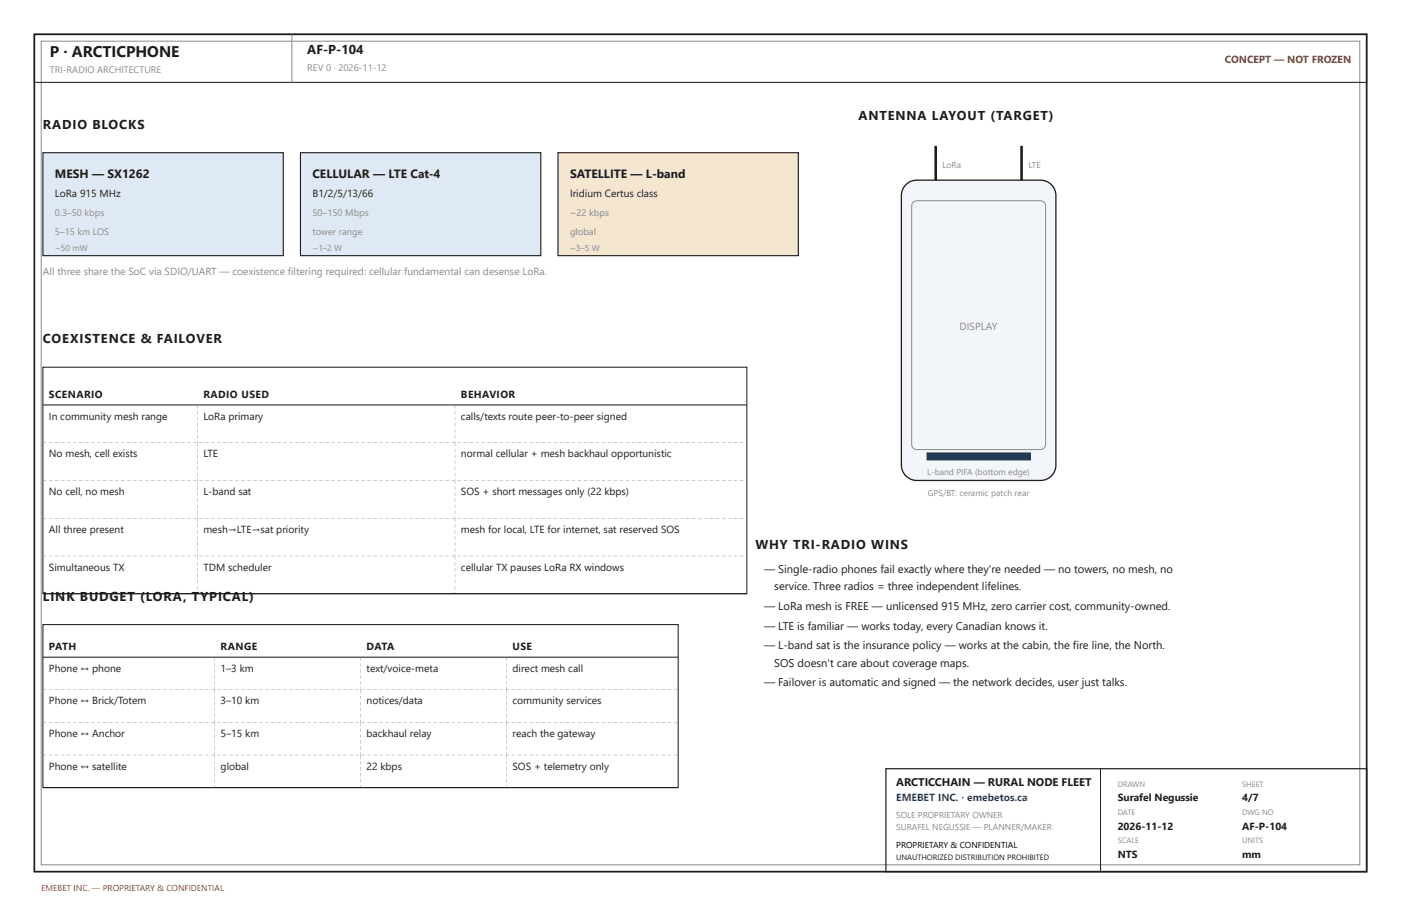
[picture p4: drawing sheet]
<svg xmlns="http://www.w3.org/2000/svg" width="432mm" height="279mm" viewBox="0 0 432 279" stroke-linecap="round" stroke-linejoin="round" font-family="sans-serif">
<path d="M10.6 10.6h410.6v258.2h-410.6z" fill="none" stroke="#1c1c1c" stroke-width=".53"/>
<path d="M12.7 12.7h406.4v254h-406.4zM90 10.6v14.8" fill="none" stroke="#8a8a8a" stroke-width=".31"/>
<path d="M10.6 10.6h410.6v14.8h-410.6z" fill="none" stroke="#1c1c1c" stroke-width=".32"/>
<path d="M13.2 47.1h74.1v31.7h-74.1z" fill="#dfe9f5"/>
<path d="M13.2 47.1h74.1v31.7h-74.1z" fill="none" stroke="#1c1c1c" stroke-width=".34"/>
<path d="M92.6 47.1h74.1v31.7h-74.1z" fill="#dfe9f5"/>
<path d="M92.6 47.1h74.1v31.7h-74.1z" fill="none" stroke="#1c1c1c" stroke-width=".34"/>
<path d="M172 47.1h74.1v31.7h-74.1z" fill="#f5e6d0"/>
<path d="M172 47.1h74.1v31.7h-74.1z" fill="none" stroke="#1c1c1c" stroke-width=".34"/>
<path d="M279.2 57l1.3-.9 1.8-.5h38.4a4.8 4.8 0 0 1 4.7 4.7v83.1a4.8 4.8 0 0 1-4.7 4.8h-38.1a4.8 4.8 0 0 1-4.8-4.8v-83.1l.4-1.8z" fill="#f2f5f9"/>
<path d="M279.2 57l1.3-.9 1.8-.5h38.4a4.8 4.8 0 0 1 4.7 4.7v83.1a4.8 4.8 0 0 1-4.7 4.8h-38.1a4.8 4.8 0 0 1-4.8-4.8v-83.1l.4-1.8z" fill="none" stroke="#1c1c1c" stroke-width=".4"/>
<path d="M281.5 62.4l1.1-.5h38.1a1.59 1.59 0 0 1 1.6 1.6v73.6a1.59 1.59 0 0 1-1.6 1.5h-38.1a1.59 1.59 0 0 1-1.6-1.5v-73.6z" fill="none" stroke="#8a8a8a" stroke-width=".31"/>
<path d="M288.4 45v10.6M314.9 45v10.6" fill="none" stroke="#1c1c1c" stroke-width=".79" stroke-linecap="butt"/>
<path d="M285.7 139.7h31.8v2.1h-31.8z" fill="#1a4f8a"/>
<path d="M285.7 139.7h31.8v2.1h-31.8z" fill="none" stroke="#1c1c1c" stroke-width=".31"/>
<path d="M13.2 113.2h217v69.9h-217zM13.2 124.9h217" fill="none" stroke="#1c1c1c" stroke-width=".32"/>
<g fill="#8a8a8a">
<path d="M60.8 124.9l.1 1zM60.8 126.7l.1 1.1zM60.8 128.6l.1 1zM60.8 130.4l.1 1.1zM60.8 132.3l.1 1zM60.8 134.1l.1 1.1zM60.8 136l.1 .5z"/>
<path d="M140.2 124.9l.1 1zM140.2 126.7l.1 1.1zM140.2 128.6l.1 1zM140.2 130.4l.1 1.1zM140.2 132.3l.1 1zM140.2 134.1l.1 1.1zM140.2 136l.1 .5z"/>
<path d="M13.2 136.5l1.1 .1zM15.1 136.5l1 .1zM16.9 136.5l1.1 .1zM18.8 136.5l1 .1zM20.6 136.5l1.1 .1zM22.5 136.5l1 .1zM24.3 136.5l1.1 .1zM26.2 136.5l1.1 .1zM28 136.5l1.1 .1zM29.9 136.5l1.1 .1zM31.7 136.5l1.1 .1zM33.6 136.5l1.1 .1zM35.5 136.5l1 .1zM37.3 136.5l1.1 .1zM39.2 136.5l1 .1zM41 136.5l1.1 .1zM42.9 136.5l1 .1zM44.7 136.5l1.1 .1zM46.6 136.5l1 .1zM48.4 136.5l1.1 .1zM50.3 136.5l1 .1zM52.1 136.5l1.1 .1zM54 136.5l1 .1zM55.8 136.5l1.1 .1zM57.7 136.5l1 .1zM59.5 136.5l1.1 .1zM61.4 136.5l1 .1zM63.2 136.5l1.1 .1zM65.1 136.5l1 .1zM66.9 136.5l1.1 .1zM68.8 136.5l1 .1zM70.6 136.5l1.1 .1zM72.5 136.5l1.1 .1zM74.3 136.5l1.1 .1zM76.2 136.5l1.1 .1zM78.1 136.5l1 .1zM79.9 136.5l1.1 .1zM81.8 136.5l1 .1zM83.6 136.5l1.1 .1zM85.5 136.5l1 .1zM87.3 136.5l1.1 .1zM89.2 136.5l1 .1zM91 136.5l1.1 .1zM92.9 136.5l1 .1zM94.7 136.5l1.1 .1zM96.6 136.5l1 .1zM98.4 136.5l1.1 .1zM100.3 136.5l1 .1zM102.1 136.5l1.1 .1zM104 136.5l1 .1zM105.8 136.5l1.1 .1zM107.7 136.5l1 .1zM109.5 136.5l1.1 .1zM111.4 136.5l1 .1zM113.2 136.5l1.1 .1zM115.1 136.5l1.1 .1zM116.9 136.5l1.1 .1zM118.8 136.5l1.1 .1zM120.6 136.5l1.1 .1zM122.5 136.5l1.1 .1zM124.4 136.5l1 .1zM126.2 136.5l1.1 .1zM128.1 136.5l1 .1zM129.9 136.5l1.1 .1zM131.8 136.5l1 .1zM133.6 136.5l1.1 .1zM135.5 136.5l1 .1zM137.3 136.5l1.1 .1zM139.2 136.5l1 .1zM141 136.5l1.1 .1zM142.9 136.5l1 .1zM144.7 136.5l1.1 .1zM146.6 136.5l1 .1zM148.4 136.5l1.1 .1zM150.3 136.5l1 .1zM152.1 136.5l1.1 .1zM154 136.5l1 .1zM155.8 136.5l1.1 .1zM157.7 136.5l1 .1zM159.5 136.5l1.1 .1zM161.4 136.5l1.1 .1zM163.2 136.5l1.1 .1zM165.1 136.5l1.1 .1zM167 136.5l1 .1zM168.8 136.5l1.1 .1zM170.7 136.5l1 .1zM172.5 136.5l1.1 .1zM174.4 136.5l1 .1zM176.2 136.5l1.1 .1zM178.1 136.5l1 .1zM179.9 136.5l1.1 .1zM181.8 136.5l1 .1zM183.6 136.5l1.1 .1zM185.5 136.5l1 .1zM187.3 136.5l1.1 .1zM189.2 136.5l1 .1zM191 136.5l1.1 .1zM192.9 136.5l1 .1zM194.7 136.5l1.1 .1zM196.6 136.5l1 .1zM198.4 136.5l1.1 .1zM200.3 136.5l1 .1zM202.1 136.5l1.1 .1zM204 136.5l1.1 .1zM205.8 136.5l1.1 .1zM207.7 136.5l1.1 .1zM209.5 136.5l1.1 .1zM211.4 136.5l1.1 .1zM213.3 136.5l1 .1zM215.1 136.5l1.1 .1zM217 136.5l1 .1zM218.8 136.5l1.1 .1zM220.7 136.5l1 .1zM222.5 136.5l1.1 .1zM224.4 136.5l1 .1zM226.2 136.5l1.1 .1zM228.1 136.5l1 .1zM229.9 136.5l.3 .1z"/>
<path d="M60.8 136.5l.1 1.1zM60.8 138.4l.1 1zM60.8 140.2l.1 1.1zM60.8 142.1l.1 1zM60.8 143.9l.1 1.1zM60.8 145.8l.1 1zM60.8 147.6l.1 .6z"/>
<path d="M140.2 136.5l.1 1.1zM140.2 138.4l.1 1zM140.2 140.2l.1 1.1zM140.2 142.1l.1 1zM140.2 143.9l.1 1.1zM140.2 145.8l.1 1zM140.2 147.6l.1 .6z"/>
<path d="M13.2 148.1l1.1 .1zM15.1 148.1l1 .1zM16.9 148.1l1.1 .1zM18.8 148.1l1 .1zM20.6 148.1l1.1 .1zM22.5 148.1l1 .1zM24.3 148.1l1.1 .1zM26.2 148.1l1.1 .1zM28 148.1l1.1 .1zM29.9 148.1l1.1 .1zM31.7 148.1l1.1 .1zM33.6 148.1l1.1 .1zM35.5 148.1l1 .1zM37.3 148.1l1.1 .1zM39.2 148.1l1 .1zM41 148.1l1.1 .1zM42.9 148.1l1 .1zM44.7 148.1l1.1 .1zM46.6 148.1l1 .1zM48.4 148.1l1.1 .1zM50.3 148.1l1 .1zM52.1 148.1l1.1 .1zM54 148.1l1 .1zM55.8 148.1l1.1 .1zM57.7 148.1l1 .1zM59.5 148.1l1.1 .1zM61.4 148.1l1 .1zM63.2 148.1l1.1 .1zM65.1 148.1l1 .1zM66.9 148.1l1.1 .1zM68.8 148.1l1 .1zM70.6 148.1l1.1 .1zM72.5 148.1l1.1 .1zM74.3 148.1l1.1 .1zM76.2 148.1l1.1 .1zM78.1 148.1l1 .1zM79.9 148.1l1.1 .1zM81.8 148.1l1 .1zM83.6 148.1l1.1 .1zM85.5 148.1l1 .1zM87.3 148.1l1.1 .1zM89.2 148.1l1 .1zM91 148.1l1.1 .1zM92.9 148.1l1 .1zM94.7 148.1l1.1 .1zM96.6 148.1l1 .1zM98.4 148.1l1.1 .1zM100.3 148.1l1 .1zM102.1 148.1l1.1 .1zM104 148.1l1 .1zM105.8 148.1l1.1 .1zM107.7 148.1l1 .1zM109.5 148.1l1.1 .1zM111.4 148.1l1 .1zM113.2 148.1l1.1 .1zM115.1 148.1l1.1 .1zM116.9 148.1l1.1 .1zM118.8 148.1l1.1 .1zM120.6 148.1l1.1 .1zM122.5 148.1l1.1 .1zM124.4 148.1l1 .1zM126.2 148.1l1.1 .1zM128.1 148.1l1 .1zM129.9 148.1l1.1 .1zM131.8 148.1l1 .1zM133.6 148.1l1.1 .1zM135.5 148.1l1 .1zM137.3 148.1l1.1 .1zM139.2 148.1l1 .1zM141 148.1l1.1 .1zM142.9 148.1l1 .1zM144.7 148.1l1.1 .1zM146.6 148.1l1 .1zM148.4 148.1l1.1 .1zM150.3 148.1l1 .1zM152.1 148.1l1.1 .1zM154 148.1l1 .1zM155.8 148.1l1.1 .1zM157.7 148.1l1 .1zM159.5 148.1l1.1 .1zM161.4 148.1l1.1 .1zM163.2 148.1l1.1 .1zM165.1 148.1l1.1 .1zM167 148.1l1 .1zM168.8 148.1l1.1 .1zM170.7 148.1l1 .1zM172.5 148.1l1.1 .1zM174.4 148.1l1 .1zM176.2 148.1l1.1 .1zM178.1 148.1l1 .1zM179.9 148.1l1.1 .1zM181.8 148.1l1 .1zM183.6 148.1l1.1 .1zM185.5 148.1l1 .1zM187.3 148.1l1.1 .1zM189.2 148.1l1 .1zM191 148.1l1.1 .1zM192.9 148.1l1 .1zM194.7 148.1l1.1 .1zM196.6 148.1l1 .1zM198.4 148.1l1.1 .1zM200.3 148.1l1 .1zM202.1 148.1l1.1 .1zM204 148.1l1.1 .1zM205.8 148.1l1.1 .1zM207.7 148.1l1.1 .1zM209.5 148.1l1.1 .1zM211.4 148.1l1.1 .1zM213.3 148.1l1 .1zM215.1 148.1l1.1 .1zM217 148.1l1 .1zM218.8 148.1l1.1 .1zM220.7 148.1l1 .1zM222.5 148.1l1.1 .1zM224.4 148.1l1 .1zM226.2 148.1l1.1 .1zM228.1 148.1l1 .1zM229.9 148.1l.3 .1z"/>
<path d="M60.8 148.2l.1 1zM60.8 150l.1 1.1zM60.8 151.9l.1 1zM60.8 153.7l.1 1.1zM60.8 155.6l.1 1zM60.8 157.4l.1 1.1zM60.8 159.3l.1 .5z"/>
<path d="M140.2 148.2l.1 1zM140.2 150l.1 1.1zM140.2 151.9l.1 1zM140.2 153.7l.1 1.1zM140.2 155.6l.1 1zM140.2 157.4l.1 1.1zM140.2 159.3l.1 .5z"/>
<path d="M13.2 159.7l1.1 .2zM15.1 159.7l1 .2zM16.9 159.7l1.1 .2zM18.8 159.7l1 .2zM20.6 159.7l1.1 .2zM22.5 159.7l1 .2zM24.3 159.7l1.1 .2zM26.2 159.7l1.1 .2zM28 159.7l1.1 .2zM29.9 159.7l1.1 .2zM31.7 159.7l1.1 .2zM33.6 159.7l1.1 .2zM35.5 159.7l1 .2zM37.3 159.7l1.1 .2zM39.2 159.7l1 .2zM41 159.7l1.1 .2zM42.9 159.7l1 .2zM44.7 159.7l1.1 .2zM46.6 159.7l1 .2zM48.4 159.7l1.1 .2zM50.3 159.7l1 .2zM52.1 159.7l1.1 .2zM54 159.7l1 .2zM55.8 159.7l1.1 .2zM57.7 159.7l1 .2zM59.5 159.7l1.1 .2zM61.4 159.7l1 .2zM63.2 159.7l1.1 .2zM65.1 159.7l1 .2zM66.9 159.7l1.1 .2zM68.8 159.7l1 .2zM70.6 159.7l1.1 .2zM72.5 159.7l1.1 .2zM74.3 159.7l1.1 .2zM76.2 159.7l1.1 .2zM78.1 159.7l1 .2zM79.9 159.7l1.1 .2zM81.8 159.7l1 .2zM83.6 159.7l1.1 .2zM85.5 159.7l1 .2zM87.3 159.7l1.1 .2zM89.2 159.7l1 .2zM91 159.7l1.1 .2zM92.9 159.7l1 .2zM94.7 159.7l1.1 .2zM96.6 159.7l1 .2zM98.4 159.7l1.1 .2zM100.3 159.7l1 .2zM102.1 159.7l1.1 .2zM104 159.7l1 .2zM105.8 159.7l1.1 .2zM107.7 159.7l1 .2zM109.5 159.7l1.1 .2zM111.4 159.7l1 .2zM113.2 159.7l1.1 .2zM115.1 159.7l1.1 .2zM116.9 159.7l1.1 .2zM118.8 159.7l1.1 .2zM120.6 159.7l1.1 .2zM122.5 159.7l1.1 .2zM124.4 159.7l1 .2zM126.2 159.7l1.1 .2zM128.1 159.7l1 .2zM129.9 159.7l1.1 .2zM131.8 159.7l1 .2zM133.6 159.7l1.1 .2zM135.5 159.7l1 .2zM137.3 159.7l1.1 .2zM139.2 159.7l1 .2zM141 159.7l1.1 .2zM142.9 159.7l1 .2zM144.7 159.7l1.1 .2zM146.6 159.7l1 .2zM148.4 159.7l1.1 .2zM150.3 159.7l1 .2zM152.1 159.7l1.1 .2zM154 159.7l1 .2zM155.8 159.7l1.1 .2zM157.7 159.7l1 .2zM159.5 159.7l1.1 .2zM161.4 159.7l1.1 .2zM163.2 159.7l1.1 .2zM165.1 159.7l1.1 .2zM167 159.7l1 .2zM168.8 159.7l1.1 .2zM170.7 159.7l1 .2zM172.5 159.7l1.1 .2zM174.4 159.7l1 .2zM176.2 159.7l1.1 .2zM178.1 159.7l1 .2zM179.9 159.7l1.1 .2zM181.8 159.7l1 .2zM183.6 159.7l1.1 .2zM185.5 159.7l1 .2zM187.3 159.7l1.1 .2zM189.2 159.7l1 .2zM191 159.7l1.1 .2zM192.9 159.7l1 .2zM194.7 159.7l1.1 .2zM196.6 159.7l1 .2zM198.4 159.7l1.1 .2zM200.3 159.7l1 .2zM202.1 159.7l1.1 .2zM204 159.7l1.1 .2zM205.8 159.7l1.1 .2zM207.7 159.7l1.1 .2zM209.5 159.7l1.1 .2zM211.4 159.7l1.1 .2zM213.3 159.7l1 .2zM215.1 159.7l1.1 .2zM217 159.7l1 .2zM218.8 159.7l1.1 .2zM220.7 159.7l1 .2zM222.5 159.7l1.1 .2zM224.4 159.7l1 .2zM226.2 159.7l1.1 .2zM228.1 159.7l1 .2zM229.9 159.7l.3 .2z"/>
<path d="M60.8 159.8l.1 1.1zM60.8 161.7l.1 1zM60.8 163.5l.1 1.1zM60.8 165.4l.1 1zM60.8 167.2l.1 1.1zM60.8 169.1l.1 1zM60.8 170.9l.1 .5z"/>
<path d="M140.2 159.8l.1 1.1zM140.2 161.7l.1 1zM140.2 163.5l.1 1.1zM140.2 165.4l.1 1zM140.2 167.2l.1 1.1zM140.2 169.1l.1 1zM140.2 170.9l.1 .5z"/>
<path d="M13.2 171.4l1.1 .1zM15.1 171.4l1 .1zM16.9 171.4l1.1 .1zM18.8 171.4l1 .1zM20.6 171.4l1.1 .1zM22.5 171.4l1 .1zM24.3 171.4l1.1 .1zM26.2 171.4l1.1 .1zM28 171.4l1.1 .1zM29.9 171.4l1.1 .1zM31.7 171.4l1.1 .1zM33.6 171.4l1.1 .1zM35.5 171.4l1 .1zM37.3 171.4l1.1 .1zM39.2 171.4l1 .1zM41 171.4l1.1 .1zM42.9 171.4l1 .1zM44.7 171.4l1.1 .1zM46.6 171.4l1 .1zM48.4 171.4l1.1 .1zM50.3 171.4l1 .1zM52.1 171.4l1.1 .1zM54 171.4l1 .1zM55.8 171.4l1.1 .1zM57.7 171.4l1 .1zM59.5 171.4l1.1 .1zM61.4 171.4l1 .1zM63.2 171.4l1.1 .1zM65.1 171.4l1 .1zM66.9 171.4l1.1 .1zM68.8 171.4l1 .1zM70.6 171.4l1.1 .1zM72.5 171.4l1.1 .1zM74.3 171.4l1.1 .1zM76.2 171.4l1.1 .1zM78.1 171.4l1 .1zM79.9 171.4l1.1 .1zM81.8 171.4l1 .1zM83.6 171.4l1.1 .1zM85.5 171.4l1 .1zM87.3 171.4l1.1 .1zM89.2 171.4l1 .1zM91 171.4l1.1 .1zM92.9 171.4l1 .1zM94.7 171.4l1.1 .1zM96.6 171.4l1 .1zM98.4 171.4l1.1 .1zM100.3 171.4l1 .1zM102.1 171.4l1.1 .1zM104 171.4l1 .1zM105.8 171.4l1.1 .1zM107.7 171.4l1 .1zM109.5 171.4l1.1 .1zM111.4 171.4l1 .1zM113.2 171.4l1.1 .1zM115.1 171.4l1.1 .1zM116.9 171.4l1.1 .1zM118.8 171.4l1.1 .1zM120.6 171.4l1.1 .1zM122.5 171.4l1.1 .1zM124.4 171.4l1 .1zM126.2 171.4l1.1 .1zM128.1 171.4l1 .1zM129.9 171.4l1.1 .1zM131.8 171.4l1 .1zM133.6 171.4l1.1 .1zM135.5 171.4l1 .1zM137.3 171.4l1.1 .1zM139.2 171.4l1 .1zM141 171.4l1.1 .1zM142.9 171.4l1 .1zM144.7 171.4l1.1 .1zM146.6 171.4l1 .1zM148.4 171.4l1.1 .1zM150.3 171.4l1 .1zM152.1 171.4l1.1 .1zM154 171.4l1 .1zM155.8 171.4l1.1 .1zM157.7 171.4l1 .1zM159.5 171.4l1.1 .1zM161.4 171.4l1.1 .1zM163.2 171.4l1.1 .1zM165.1 171.4l1.1 .1zM167 171.4l1 .1zM168.8 171.4l1.1 .1zM170.7 171.4l1 .1zM172.5 171.4l1.1 .1zM174.4 171.4l1 .1zM176.2 171.4l1.1 .1zM178.1 171.4l1 .1zM179.9 171.4l1.1 .1zM181.8 171.4l1 .1zM183.6 171.4l1.1 .1zM185.5 171.4l1 .1zM187.3 171.4l1.1 .1zM189.2 171.4l1 .1zM191 171.4l1.1 .1zM192.9 171.4l1 .1zM194.7 171.4l1.1 .1zM196.6 171.4l1 .1zM198.4 171.4l1.1 .1zM200.3 171.4l1 .1zM202.1 171.4l1.1 .1zM204 171.4l1.1 .1zM205.8 171.4l1.1 .1zM207.7 171.4l1.1 .1zM209.5 171.4l1.1 .1zM211.4 171.4l1.1 .1zM213.3 171.4l1 .1zM215.1 171.4l1.1 .1zM217 171.4l1 .1zM218.8 171.4l1.1 .1zM220.7 171.4l1 .1zM222.5 171.4l1.1 .1zM224.4 171.4l1 .1zM226.2 171.4l1.1 .1zM228.1 171.4l1 .1zM229.9 171.4l.3 .1z"/>
<path d="M60.8 171.4l.1 1.1zM60.8 173.3l.1 1.1zM60.8 175.2l.1 1zM60.8 177l.1 1.1zM60.8 178.9l.1 1zM60.8 180.7l.1 1.1zM60.8 182.6l.1 .5z"/>
<path d="M140.2 171.4l.1 1.1zM140.2 173.3l.1 1.1zM140.2 175.2l.1 1zM140.2 177l.1 1.1zM140.2 178.9l.1 1zM140.2 180.7l.1 1.1zM140.2 182.6l.1 .5z"/>
<path d="M13.2 183l1.1 .2zM15.1 183l1 .2zM16.9 183l1.1 .2zM18.8 183l1 .2zM20.6 183l1.1 .2zM22.5 183l1 .2zM24.3 183l1.1 .2zM26.2 183l1.1 .2zM28 183l1.1 .2zM29.9 183l1.1 .2zM31.7 183l1.1 .2zM33.6 183l1.1 .2zM35.5 183l1 .2zM37.3 183l1.1 .2zM39.2 183l1 .2zM41 183l1.1 .2zM42.9 183l1 .2zM44.7 183l1.1 .2zM46.6 183l1 .2zM48.4 183l1.1 .2zM50.3 183l1 .2zM52.1 183l1.1 .2zM54 183l1 .2zM55.8 183l1.1 .2zM57.7 183l1 .2zM59.5 183l1.1 .2zM61.4 183l1 .2zM63.2 183l1.1 .2zM65.1 183l1 .2zM66.9 183l1.1 .2zM68.8 183l1 .2zM70.6 183l1.1 .2zM72.5 183l1.1 .2zM74.3 183l1.1 .2zM76.2 183l1.1 .2zM78.1 183l1 .2zM79.9 183l1.1 .2zM81.8 183l1 .2zM83.6 183l1.1 .2zM85.5 183l1 .2zM87.3 183l1.1 .2zM89.2 183l1 .2zM91 183l1.1 .2zM92.9 183l1 .2zM94.7 183l1.1 .2zM96.6 183l1 .2zM98.4 183l1.1 .2zM100.3 183l1 .2zM102.1 183l1.1 .2zM104 183l1 .2zM105.8 183l1.1 .2zM107.7 183l1 .2zM109.5 183l1.1 .2zM111.4 183l1 .2zM113.2 183l1.1 .2zM115.1 183l1.1 .2zM116.9 183l1.1 .2zM118.8 183l1.1 .2zM120.6 183l1.1 .2zM122.5 183l1.1 .2zM124.4 183l1 .2zM126.2 183l1.1 .2zM128.1 183l1 .2zM129.9 183l1.1 .2zM131.8 183l1 .2zM133.6 183l1.1 .2zM135.5 183l1 .2zM137.3 183l1.1 .2zM139.2 183l1 .2zM141 183l1.1 .2zM142.9 183l1 .2zM144.7 183l1.1 .2zM146.6 183l1 .2zM148.4 183l1.1 .2zM150.3 183l1 .2zM152.1 183l1.1 .2zM154 183l1 .2zM155.8 183l1.1 .2zM157.7 183l1 .2zM159.5 183l1.1 .2zM161.4 183l1.1 .2zM163.2 183l1.1 .2zM165.1 183l1.1 .2zM167 183l1 .2zM168.8 183l1.1 .2zM170.7 183l1 .2zM172.5 183l1.1 .2zM174.4 183l1 .2zM176.2 183l1.1 .2zM178.1 183l1 .2zM179.9 183l1.1 .2zM181.8 183l1 .2zM183.6 183l1.1 .2zM185.5 183l1 .2zM187.3 183l1.1 .2zM189.2 183l1 .2zM191 183l1.1 .2zM192.9 183l1 .2zM194.7 183l1.1 .2zM196.6 183l1 .2zM198.4 183l1.1 .2zM200.3 183l1 .2zM202.1 183l1.1 .2zM204 183l1.1 .2zM205.8 183l1.1 .2zM207.7 183l1.1 .2zM209.5 183l1.1 .2zM211.4 183l1.1 .2zM213.3 183l1 .2zM215.1 183l1.1 .2zM217 183l1 .2zM218.8 183l1.1 .2zM220.7 183l1 .2zM222.5 183l1.1 .2zM224.4 183l1 .2zM226.2 183l1.1 .2zM228.1 183l1 .2zM229.9 183l.3 .2z"/>
</g>
<path d="M13.2 192.6h195.8v50.3h-195.8zM13.2 183.1h217M13.2 202.7h195.8" fill="none" stroke="#1c1c1c" stroke-width=".32"/>
<g fill="#8a8a8a">
<path d="M66.1 202.7l.1 1zM66.1 204.5l.1 1.1zM66.1 206.4l.1 1zM66.1 208.2l.1 1.1zM66.1 210.1l.1 1zM66.1 211.9l.1 .8z"/>
<path d="M111.1 202.7l.1 1zM111.1 204.5l.1 1.1zM111.1 206.4l.1 1zM111.1 208.2l.1 1.1zM111.1 210.1l.1 1zM111.1 211.9l.1 .8z"/>
<path d="M156 202.7l.2 1zM156 204.5l.2 1.1zM156 206.4l.2 1zM156 208.2l.2 1.1zM156 210.1l.2 1zM156 211.9l.2 .8z"/>
<path d="M13.2 212.7l1.1 .1zM15.1 212.7l1 .1zM16.9 212.7l1.1 .1zM18.8 212.7l1 .1zM20.6 212.7l1.1 .1zM22.5 212.7l1 .1zM24.3 212.7l1.1 .1zM26.2 212.7l1.1 .1zM28 212.7l1.1 .1zM29.9 212.7l1.1 .1zM31.7 212.7l1.1 .1zM33.6 212.7l1.1 .1zM35.5 212.7l1 .1zM37.3 212.7l1.1 .1zM39.2 212.7l1 .1zM41 212.7l1.1 .1zM42.9 212.7l1 .1zM44.7 212.7l1.1 .1zM46.6 212.7l1 .1zM48.4 212.7l1.1 .1zM50.3 212.7l1 .1zM52.1 212.7l1.1 .1zM54 212.7l1 .1zM55.8 212.7l1.1 .1zM57.7 212.7l1 .1zM59.5 212.7l1.1 .1zM61.4 212.7l1 .1zM63.2 212.7l1.1 .1zM65.1 212.7l1 .1zM66.9 212.7l1.1 .1zM68.8 212.7l1 .1zM70.6 212.7l1.1 .1zM72.5 212.7l1.1 .1zM74.3 212.7l1.1 .1zM76.2 212.7l1.1 .1zM78.1 212.7l1 .1zM79.9 212.7l1.1 .1zM81.8 212.7l1 .1zM83.6 212.7l1.1 .1zM85.5 212.7l1 .1zM87.3 212.7l1.1 .1zM89.2 212.7l1 .1zM91 212.7l1.1 .1zM92.9 212.7l1 .1zM94.7 212.7l1.1 .1zM96.6 212.7l1 .1zM98.4 212.7l1.1 .1zM100.3 212.7l1 .1zM102.1 212.7l1.1 .1zM104 212.7l1 .1zM105.8 212.7l1.1 .1zM107.7 212.7l1 .1zM109.5 212.7l1.1 .1zM111.4 212.7l1 .1zM113.2 212.7l1.1 .1zM115.1 212.7l1.1 .1zM116.9 212.7l1.1 .1zM118.8 212.7l1.1 .1zM120.6 212.7l1.1 .1zM122.5 212.7l1.1 .1zM124.4 212.7l1 .1zM126.2 212.7l1.1 .1zM128.1 212.7l1 .1zM129.9 212.7l1.1 .1zM131.8 212.7l1 .1zM133.6 212.7l1.1 .1zM135.5 212.7l1 .1zM137.3 212.7l1.1 .1zM139.2 212.7l1 .1zM141 212.7l1.1 .1zM142.9 212.7l1 .1zM144.7 212.7l1.1 .1zM146.6 212.7l1 .1zM148.4 212.7l1.1 .1zM150.3 212.7l1 .1zM152.1 212.7l1.1 .1zM154 212.7l1 .1zM155.8 212.7l1.1 .1zM157.7 212.7l1 .1zM159.5 212.7l1.1 .1zM161.4 212.7l1.1 .1zM163.2 212.7l1.1 .1zM165.1 212.7l1.1 .1zM167 212.7l1 .1zM168.8 212.7l1.1 .1zM170.7 212.7l1 .1zM172.5 212.7l1.1 .1zM174.4 212.7l1 .1zM176.2 212.7l1.1 .1zM178.1 212.7l1 .1zM179.9 212.7l1.1 .1zM181.8 212.7l1 .1zM183.6 212.7l1.1 .1zM185.5 212.7l1 .1zM187.3 212.7l1.1 .1zM189.2 212.7l1 .1zM191 212.7l1.1 .1zM192.9 212.7l1 .1zM194.7 212.7l1.1 .1zM196.6 212.7l1 .1zM198.4 212.7l1.1 .1zM200.3 212.7l1 .1zM202.1 212.7l1.1 .1zM204 212.7l1.1 .1zM205.8 212.7l1.1 .1zM207.7 212.7l1.1 .1z"/>
<path d="M66.1 212.7l.1 1.1zM66.1 214.6l.1 1zM66.1 216.4l.1 1.1zM66.1 218.3l.1 1zM66.1 220.1l.1 1.1zM66.1 222l.1 .8z"/>
<path d="M111.1 212.7l.1 1.1zM111.1 214.6l.1 1zM111.1 216.4l.1 1.1zM111.1 218.3l.1 1zM111.1 220.1l.1 1.1zM111.1 222l.1 .8z"/>
<path d="M156 212.7l.2 1.1zM156 214.6l.2 1zM156 216.4l.2 1.1zM156 218.3l.2 1zM156 220.1l.2 1.1zM156 222l.2 .8z"/>
<path d="M13.2 222.7l1.1 .1zM15.1 222.7l1 .1zM16.9 222.7l1.1 .1zM18.8 222.7l1 .1zM20.6 222.7l1.1 .1zM22.5 222.7l1 .1zM24.3 222.7l1.1 .1zM26.2 222.7l1.1 .1zM28 222.7l1.1 .1zM29.9 222.7l1.1 .1zM31.7 222.7l1.1 .1zM33.6 222.7l1.1 .1zM35.5 222.7l1 .1zM37.3 222.7l1.1 .1zM39.2 222.7l1 .1zM41 222.7l1.1 .1zM42.9 222.7l1 .1zM44.7 222.7l1.1 .1zM46.6 222.7l1 .1zM48.4 222.7l1.1 .1zM50.3 222.7l1 .1zM52.1 222.7l1.1 .1zM54 222.7l1 .1zM55.8 222.7l1.1 .1zM57.7 222.7l1 .1zM59.5 222.7l1.1 .1zM61.4 222.7l1 .1zM63.2 222.7l1.1 .1zM65.1 222.7l1 .1zM66.9 222.7l1.1 .1zM68.8 222.7l1 .1zM70.6 222.7l1.1 .1zM72.5 222.7l1.1 .1zM74.3 222.7l1.1 .1zM76.2 222.7l1.1 .1zM78.1 222.7l1 .1zM79.9 222.7l1.1 .1zM81.8 222.7l1 .1zM83.6 222.7l1.1 .1zM85.5 222.7l1 .1zM87.3 222.7l1.1 .1zM89.2 222.7l1 .1zM91 222.7l1.1 .1zM92.9 222.7l1 .1zM94.7 222.7l1.1 .1zM96.6 222.7l1 .1zM98.4 222.7l1.1 .1zM100.3 222.7l1 .1zM102.1 222.7l1.1 .1zM104 222.7l1 .1zM105.8 222.7l1.1 .1zM107.7 222.7l1 .1zM109.5 222.7l1.1 .1zM111.4 222.7l1 .1zM113.2 222.7l1.1 .1zM115.1 222.7l1.1 .1zM116.9 222.7l1.1 .1zM118.8 222.7l1.1 .1zM120.6 222.7l1.1 .1zM122.5 222.7l1.1 .1zM124.4 222.7l1 .1zM126.2 222.7l1.1 .1zM128.1 222.7l1 .1zM129.9 222.7l1.1 .1zM131.8 222.7l1 .1zM133.6 222.7l1.1 .1zM135.5 222.7l1 .1zM137.3 222.7l1.1 .1zM139.2 222.7l1 .1zM141 222.7l1.1 .1zM142.9 222.7l1 .1zM144.7 222.7l1.1 .1zM146.6 222.7l1 .1zM148.4 222.7l1.1 .1zM150.3 222.7l1 .1zM152.1 222.7l1.1 .1zM154 222.7l1 .1zM155.8 222.7l1.1 .1zM157.7 222.7l1 .1zM159.5 222.7l1.1 .1zM161.4 222.7l1.1 .1zM163.2 222.7l1.1 .1zM165.1 222.7l1.1 .1zM167 222.7l1 .1zM168.8 222.7l1.1 .1zM170.7 222.7l1 .1zM172.5 222.7l1.1 .1zM174.4 222.7l1 .1zM176.2 222.7l1.1 .1zM178.1 222.7l1 .1zM179.9 222.7l1.1 .1zM181.8 222.7l1 .1zM183.6 222.7l1.1 .1zM185.5 222.7l1 .1zM187.3 222.7l1.1 .1zM189.2 222.7l1 .1zM191 222.7l1.1 .1zM192.9 222.7l1 .1zM194.7 222.7l1.1 .1zM196.6 222.7l1 .1zM198.4 222.7l1.1 .1zM200.3 222.7l1 .1zM202.1 222.7l1.1 .1zM204 222.7l1.1 .1zM205.8 222.7l1.1 .1zM207.7 222.7l1.1 .1z"/>
<path d="M66.1 222.8l.1 1zM66.1 224.6l.1 1.1zM66.1 226.5l.1 1zM66.1 228.3l.1 1.1zM66.1 230.2l.1 1zM66.1 232l.1 .8z"/>
<path d="M111.1 222.8l.1 1zM111.1 224.6l.1 1.1zM111.1 226.5l.1 1zM111.1 228.3l.1 1.1zM111.1 230.2l.1 1zM111.1 232l.1 .8z"/>
<path d="M156 222.8l.2 1zM156 224.6l.2 1.1zM156 226.5l.2 1zM156 228.3l.2 1.1zM156 230.2l.2 1zM156 232l.2 .8z"/>
<path d="M13.2 232.8l1.1 .1zM15.1 232.8l1 .1zM16.9 232.8l1.1 .1zM18.8 232.8l1 .1zM20.6 232.8l1.1 .1zM22.5 232.8l1 .1zM24.3 232.8l1.1 .1zM26.2 232.8l1.1 .1zM28 232.8l1.1 .1zM29.9 232.8l1.1 .1zM31.7 232.8l1.1 .1zM33.6 232.8l1.1 .1zM35.5 232.8l1 .1zM37.3 232.8l1.1 .1zM39.2 232.8l1 .1zM41 232.8l1.1 .1zM42.9 232.8l1 .1zM44.7 232.8l1.1 .1zM46.6 232.8l1 .1zM48.4 232.8l1.1 .1zM50.3 232.8l1 .1zM52.1 232.8l1.1 .1zM54 232.8l1 .1zM55.8 232.8l1.1 .1zM57.7 232.8l1 .1zM59.5 232.8l1.1 .1zM61.4 232.8l1 .1zM63.2 232.8l1.1 .1zM65.1 232.8l1 .1zM66.9 232.8l1.1 .1zM68.8 232.8l1 .1zM70.6 232.8l1.1 .1zM72.5 232.8l1.1 .1zM74.3 232.8l1.1 .1zM76.2 232.8l1.1 .1zM78.1 232.8l1 .1zM79.9 232.8l1.1 .1zM81.8 232.8l1 .1zM83.6 232.8l1.1 .1zM85.5 232.8l1 .1zM87.3 232.8l1.1 .1zM89.2 232.8l1 .1zM91 232.8l1.1 .1zM92.9 232.8l1 .1zM94.7 232.8l1.1 .1zM96.6 232.8l1 .1zM98.4 232.8l1.1 .1zM100.3 232.8l1 .1zM102.1 232.8l1.1 .1zM104 232.8l1 .1zM105.8 232.8l1.1 .1zM107.7 232.8l1 .1zM109.5 232.8l1.1 .1zM111.4 232.8l1 .1zM113.2 232.8l1.1 .1zM115.1 232.8l1.1 .1zM116.9 232.8l1.1 .1zM118.8 232.8l1.1 .1zM120.6 232.8l1.1 .1zM122.5 232.8l1.1 .1zM124.4 232.8l1 .1zM126.2 232.8l1.1 .1zM128.1 232.8l1 .1zM129.9 232.8l1.1 .1zM131.8 232.8l1 .1zM133.6 232.8l1.1 .1zM135.5 232.8l1 .1zM137.3 232.8l1.1 .1zM139.2 232.8l1 .1zM141 232.8l1.1 .1zM142.9 232.8l1 .1zM144.7 232.8l1.1 .1zM146.6 232.8l1 .1zM148.4 232.8l1.1 .1zM150.3 232.8l1 .1zM152.1 232.8l1.1 .1zM154 232.8l1 .1zM155.8 232.8l1.1 .1zM157.7 232.8l1 .1zM159.5 232.8l1.1 .1zM161.4 232.8l1.1 .1zM163.2 232.8l1.1 .1zM165.1 232.8l1.1 .1zM167 232.8l1 .1zM168.8 232.8l1.1 .1zM170.7 232.8l1 .1zM172.5 232.8l1.1 .1zM174.4 232.8l1 .1zM176.2 232.8l1.1 .1zM178.1 232.8l1 .1zM179.9 232.8l1.1 .1zM181.8 232.8l1 .1zM183.6 232.8l1.1 .1zM185.5 232.8l1 .1zM187.3 232.8l1.1 .1zM189.2 232.8l1 .1zM191 232.8l1.1 .1zM192.9 232.8l1 .1zM194.7 232.8l1.1 .1zM196.6 232.8l1 .1zM198.4 232.8l1.1 .1zM200.3 232.8l1 .1zM202.1 232.8l1.1 .1zM204 232.8l1.1 .1zM205.8 232.8l1.1 .1zM207.7 232.8l1.1 .1z"/>
<path d="M66.1 232.8l.1 1.1zM66.1 234.7l.1 1zM66.1 236.5l.1 1.1zM66.1 238.4l.1 1zM66.1 240.2l.1 1.1zM66.1 242.1l.1 .8z"/>
<path d="M111.1 232.8l.1 1.1zM111.1 234.7l.1 1zM111.1 236.5l.1 1.1zM111.1 238.4l.1 1zM111.1 240.2l.1 1.1zM111.1 242.1l.1 .8z"/>
<path d="M156 232.8l.2 1.1zM156 234.7l.2 1zM156 236.5l.2 1.1zM156 238.4l.2 1zM156 240.2l.2 1.1zM156 242.1l.2 .8z"/>
<path d="M13.2 242.8l1.1 .2zM15.1 242.8l1 .2zM16.9 242.8l1.1 .2zM18.8 242.8l1 .2zM20.6 242.8l1.1 .2zM22.5 242.8l1 .2zM24.3 242.8l1.1 .2zM26.2 242.8l1.1 .2zM28 242.8l1.1 .2zM29.9 242.8l1.1 .2zM31.7 242.8l1.1 .2zM33.6 242.8l1.1 .2zM35.5 242.8l1 .2zM37.3 242.8l1.1 .2zM39.2 242.8l1 .2zM41 242.8l1.1 .2zM42.9 242.8l1 .2zM44.7 242.8l1.1 .2zM46.6 242.8l1 .2zM48.4 242.8l1.1 .2zM50.3 242.8l1 .2zM52.1 242.8l1.1 .2zM54 242.8l1 .2zM55.8 242.8l1.1 .2zM57.7 242.8l1 .2zM59.5 242.8l1.1 .2zM61.4 242.8l1 .2zM63.2 242.8l1.1 .2zM65.1 242.8l1 .2zM66.9 242.8l1.1 .2zM68.8 242.8l1 .2zM70.6 242.8l1.1 .2zM72.5 242.8l1.1 .2zM74.3 242.8l1.1 .2zM76.2 242.8l1.1 .2zM78.1 242.8l1 .2zM79.9 242.8l1.1 .2zM81.8 242.8l1 .2zM83.6 242.8l1.1 .2zM85.5 242.8l1 .2zM87.3 242.8l1.1 .2zM89.2 242.8l1 .2zM91 242.8l1.1 .2zM92.9 242.8l1 .2zM94.7 242.8l1.1 .2zM96.6 242.8l1 .2zM98.4 242.8l1.1 .2zM100.3 242.8l1 .2zM102.1 242.8l1.1 .2zM104 242.8l1 .2zM105.8 242.8l1.1 .2zM107.7 242.8l1 .2zM109.5 242.8l1.1 .2zM111.4 242.8l1 .2zM113.2 242.8l1.1 .2zM115.1 242.8l1.1 .2zM116.9 242.8l1.1 .2zM118.8 242.8l1.1 .2zM120.6 242.8l1.1 .2zM122.5 242.8l1.1 .2zM124.4 242.8l1 .2zM126.2 242.8l1.1 .2zM128.1 242.8l1 .2zM129.9 242.8l1.1 .2zM131.8 242.8l1 .2zM133.6 242.8l1.1 .2zM135.5 242.8l1 .2zM137.3 242.8l1.1 .2zM139.2 242.8l1 .2zM141 242.8l1.1 .2zM142.9 242.8l1 .2zM144.7 242.8l1.1 .2zM146.6 242.8l1 .2zM148.4 242.8l1.1 .2zM150.3 242.8l1 .2zM152.1 242.8l1.1 .2zM154 242.8l1 .2zM155.8 242.8l1.1 .2zM157.7 242.8l1 .2zM159.5 242.8l1.1 .2zM161.4 242.8l1.1 .2zM163.2 242.8l1.1 .2zM165.1 242.8l1.1 .2zM167 242.8l1 .2zM168.8 242.8l1.1 .2zM170.7 242.8l1 .2zM172.5 242.8l1.1 .2zM174.4 242.8l1 .2zM176.2 242.8l1.1 .2zM178.1 242.8l1 .2zM179.9 242.8l1.1 .2zM181.8 242.8l1 .2zM183.6 242.8l1.1 .2zM185.5 242.8l1 .2zM187.3 242.8l1.1 .2zM189.2 242.8l1 .2zM191 242.8l1.1 .2zM192.9 242.8l1 .2zM194.7 242.8l1.1 .2zM196.6 242.8l1 .2zM198.4 242.8l1.1 .2zM200.3 242.8l1 .2zM202.1 242.8l1.1 .2zM204 242.8l1.1 .2zM205.8 242.8l1.1 .2zM207.7 242.8l1.1 .2z"/>
</g>
<path d="M13.2 242.9h195.8" fill="none" stroke="#1c1c1c" stroke-width=".32"/>
<path d="M273 237.1h148.2v31.7h-148.2z" fill="none" stroke="#1c1c1c" stroke-width=".37"/>
<path d="M339.2 237.1v31.7" fill="none" stroke="#1c1c1c" stroke-width=".31"/>
<text font-size="4.8" fill="#1c1c1c" x="15.3" y="17.5">P · ARCTICPHONE</text>
<g font-size="4" fill="#1c1c1c">
<text x="94.7" y="16.7">AF-P-104</text>
<text x="13.2" y="39.7">RADIO BLOCKS</text>
<text x="264.6" y="37">ANTENNA LAYOUT (TARGET)</text>
<text x="13.2" y="105.8">COEXISTENCE &amp; FAILOVER</text>
<text x="232.8" y="169.3">WHY TRI-RADIO WINS</text>
<text x="13.2" y="185.2">LINK BUDGET (LORA, TYPICAL)</text>
</g>
<g font-size="3.7" fill="#1c1c1c">
<text x="16.9" y="55">MESH — SX1262</text>
<text x="96.3" y="55">CELLULAR — LTE Cat-4</text>
<text x="175.7" y="55">SATELLITE — L-band</text>
</g>
<g font-size="3.4" fill="#1c1c1c">
<text x="235.5" y="176.7">— Single-radio phones fail exactly where they're needed — no towers, no mesh, no</text>
<text x="238.7" y="182">service. Three radios = three independent lifelines.</text>
<text x="235.5" y="188.1">— LoRa mesh is FREE — unlicensed 915 MHz, zero carrier cost, community-owned.</text>
<text x="235.5" y="194.2">— LTE is familiar — works today, every Canadian knows it.</text>
<text x="235.5" y="200.3">— L-band sat is the insurance policy — works at the cabin, the fire line, the North.</text>
<text x="238.7" y="205.6">SOS doesn't care about coverage maps.</text>
<text x="235.5" y="211.7">— Failover is automatic and signed — the network decides, user just talks.</text>
<text x="276.2" y="242.4">ARCTICCHAIN — RURAL NODE FLEET</text>
</g>
<text font-size="3.2" fill="#b3261e" x="377.5" y="19.6">CONCEPT — NOT FROZEN</text>
<g font-size="3.2" fill="#1c1c1c">
<text x="16.9" y="60.9">LoRa 915 MHz</text>
<text x="96.3" y="60.9">B1/2/5/13/66</text>
<text x="175.7" y="60.9">Iridium Certus class</text>
<text x="15.1" y="122.8">SCENARIO</text>
<text x="62.7" y="122.8">RADIO USED</text>
<text x="142.1" y="122.8">BEHAVIOR</text>
<text x="15.1" y="129.4">In community mesh range</text>
<text x="62.7" y="129.4">LoRa primary</text>
<text x="142.1" y="129.4">calls/texts route peer-to-peer signed</text>
<text x="15.1" y="141">No mesh, cell exists</text>
<text x="62.7" y="141">LTE</text>
<text x="142.1" y="141">normal cellular + mesh backhaul opportunistic</text>
<text x="15.1" y="152.7">No cell, no mesh</text>
<text x="62.7" y="152.7">L-band sat</text>
<text x="142.1" y="152.7">SOS + short messages only (22 kbps)</text>
<text x="15.1" y="164.3">All three present</text>
<text x="62.7" y="164.3">mesh→LTE→sat priority</text>
<text x="142.1" y="164.3">mesh for local, LTE for internet, sat reserved SOS</text>
<text x="15.1" y="175.9">Simultaneous TX</text>
<text x="62.7" y="175.9">TDM scheduler</text>
<text x="142.1" y="175.9">cellular TX pauses LoRa RX windows</text>
<text x="15.1" y="200.6">PATH</text>
<text x="68" y="200.6">RANGE</text>
<text x="113" y="200.6">DATA</text>
<text x="158" y="200.6">USE</text>
<text x="15.1" y="207.2">Phone ↔ phone</text>
<text x="68" y="207.2">1–3 km</text>
<text x="113" y="207.2">text/voice-meta</text>
<text x="158" y="207.2">direct mesh call</text>
<text x="15.1" y="217.2">Phone ↔ Brick/Totem</text>
<text x="68" y="217.2">3–10 km</text>
<text x="113" y="217.2">notices/data</text>
<text x="158" y="217.2">community services</text>
<text x="15.1" y="227.3">Phone ↔ Anchor</text>
<text x="68" y="227.3">5–15 km</text>
<text x="113" y="227.3">backhaul relay</text>
<text x="158" y="227.3">reach the gateway</text>
<text x="15.1" y="237.3">Phone ↔ satellite</text>
<text x="68" y="237.3">global</text>
<text x="113" y="237.3">22 kbps</text>
<text x="158" y="237.3">SOS + telemetry only</text>
<text x="344.5" y="247.1">Surafel Negussie</text>
<text x="382.9" y="247.1">4/7</text>
<text x="344.5" y="255.9">2026-11-12</text>
<text x="382.9" y="255.9">AF-P-104</text>
<text x="344.5" y="264.6">NTS</text>
<text x="382.9" y="264.6">mm</text>
</g>
<g font-size="3.2" fill="#8a8a8a">
<text x="13.2" y="84.7">All three share the SoC via SDIO/UART — coexistence filtering required: cellular fundamental can desense LoRa.</text>
<text x="295.8" y="101.9">DISPLAY</text>
</g>
<text font-size="3.2" fill="#1a4f8a" x="276.2" y="247.1">EMEBET INC. · emebetos.ca</text>
<g font-size="2.9" fill="#8a8a8a">
<text x="15.3" y="22.5">TRI-RADIO ARCHITECTURE</text>
<text x="94.7" y="22">REV 0 · 2026-11-12</text>
<text x="16.9" y="66.7">0.3–50 kbps</text>
<text x="96.3" y="66.7">50–150 Mbps</text>
<text x="175.7" y="66.7">~22 kbps</text>
<text x="16.9" y="72.5">5–15 km LOS</text>
<text x="96.3" y="72.5">tower range</text>
<text x="175.7" y="72.5">global</text>
</g>
<g font-size="2.6" fill="#8a8a8a">
<text x="290.5" y="51.9">LoRa</text>
<text x="317" y="51.9">LTE</text>
<text x="16.9" y="77.3">~50 mW</text>
<text x="96.3" y="77.3">~1–2 W</text>
<text x="175.7" y="77.3">~3–5 W</text>
<text x="285.8" y="146.6">L-band PIFA (bottom edge)</text>
<text x="285.9" y="152.9">GPS/BT: ceramic patch rear</text>
<text x="276.2" y="252.1">SOLE PROPRIETARY OWNER</text>
<text x="276.2" y="255.9">SURAFEL NEGUSSIE — PLANNER/MAKER</text>
</g>
<text font-size="2.6" x="276.2" y="261.4">PROPRIETARY &amp; CONFIDENTIAL</text>
<text font-size="2.6" fill="#b3261e" x="12.7" y="274.6">EMEBET INC. — PROPRIETARY &amp; CONFIDENTIAL</text>
<g font-size="2.4" fill="#8a8a8a">
<text x="344.5" y="242.6">DRAWN</text>
<text x="382.9" y="242.6">SHEET</text>
<text x="344.5" y="251.4">DATE</text>
<text x="382.9" y="251.4">DWG NO</text>
<text x="344.5" y="260.1">SCALE</text>
<text x="382.9" y="260.1">UNITS</text>
</g>
<text font-size="2.4" fill="#1c1c1c" x="276.2" y="265.1">UNAUTHORIZED DISTRIBUTION PROHIBITED</text>
</svg>
